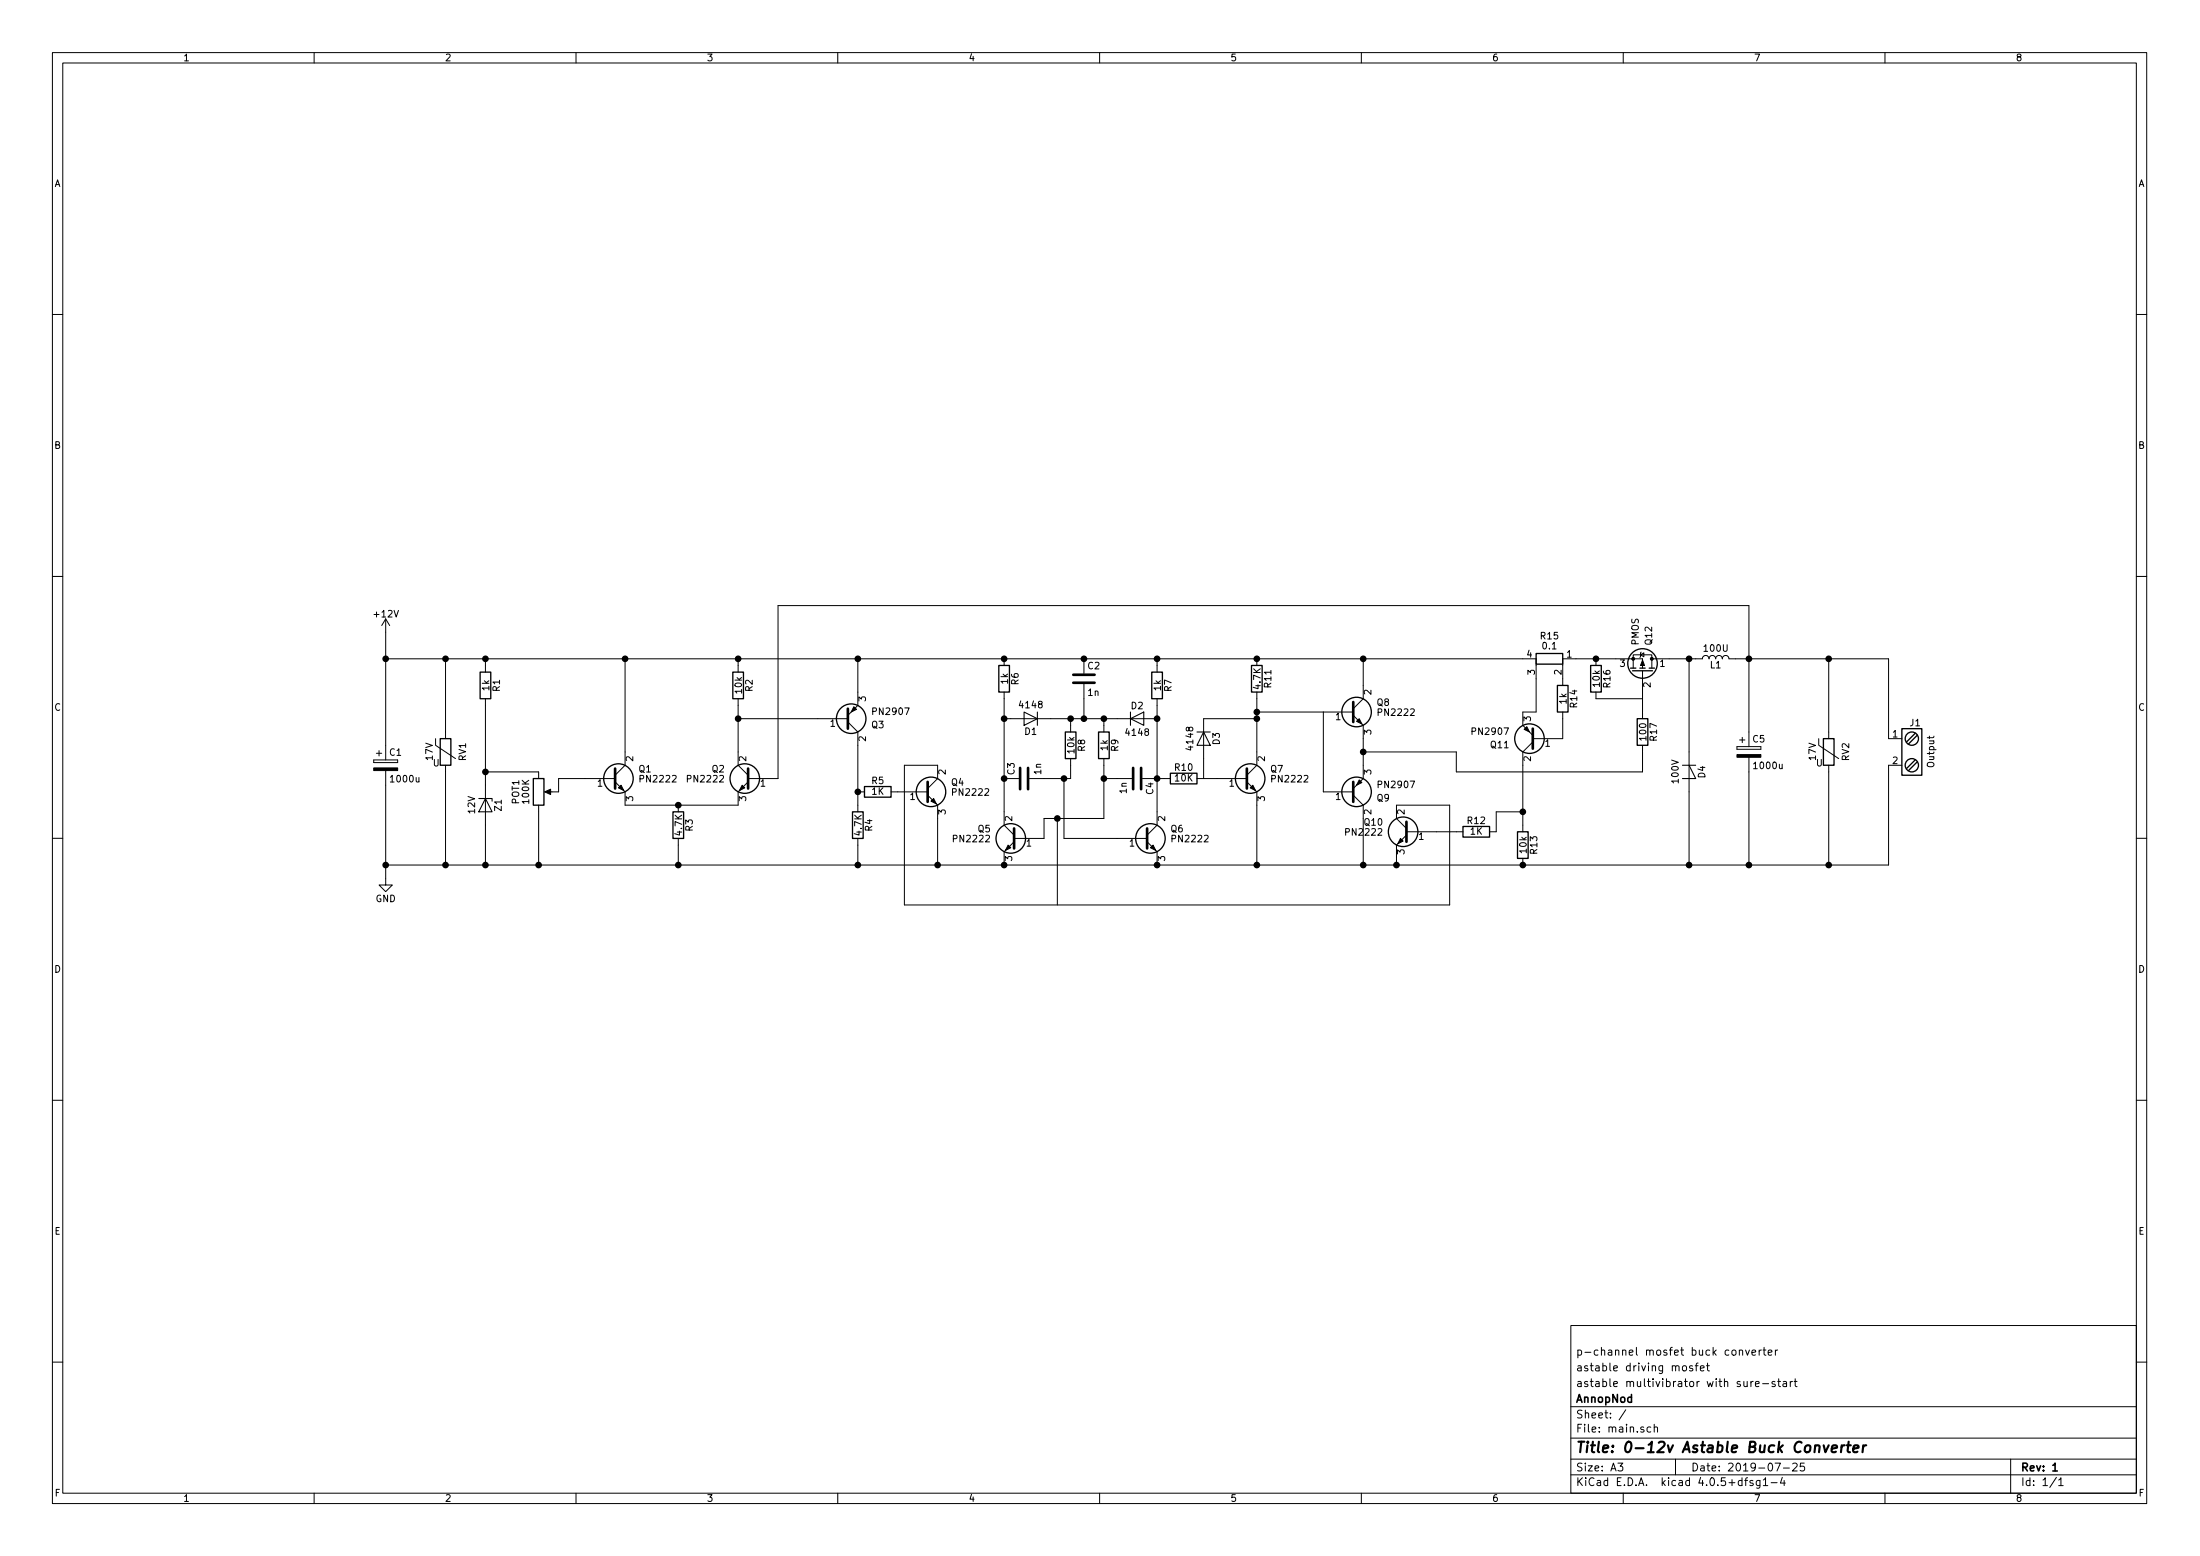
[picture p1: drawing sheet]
<svg xmlns="http://www.w3.org/2000/svg" width="420mm" height="297mm" viewBox="0 0 420 297" stroke-linecap="round" stroke-linejoin="round" font-family="sans-serif">
<g fill="none" stroke="#000" stroke-width=".19">
<path d="M10 10h400v277h-400zM12 12h396v273.1h-396zM60 10v2M110 10v2M160 10v2M210 10v2M260 10v2M310 10v2M360 10v2M10 60h2M408 60h2M10 110h2"/>
<path d="M73.7 118.1l-.8 1.3M73.7 118.1v27M73.7 118.1l.7 1.3M408 110h2M73.7 125.8h219.7v10.1h-2.6v2.6l1.9 1.9M85.1 125.8v15.2M92.7 125.8v2.5M92.7 133.4v31.7M119.4 125.8v20.3l-1.9 1.9M141 133.4v12.7l1.9 1.9M141 125.8v2.5M141 137.2h20.9"/>
<path d="M161.9 137.8l1.9 1.9v15.3M163.8 125.8v8.9l-1.9 1.9M191.8 137.2h29.2M191.8 125.8v1.2M191.8 132.1v25.4l1.9 1.9M204.5 137.2v2.5M207 125.8v2.8M207 130.6v6.6M210.8 137.2v2.5M221 125.8v2.5M221 133.4v24.1l-1.9 1.9M240 137.2h-10.1v11.4"/>
<path d="M240 132.1v14l-1.9 1.9M240 125.8v1.2M240 135.9h18.4M252.7 135.9v15.3h5.7M258.4 136.6l1.9 1.9v10.1l-1.9 1.9M260.3 125.8v7.6l-1.9 1.9M298.4 135.9v5.1h-5.7M304.8 125.8v1.2M304.8 132.1v1.3h8.9M313.3 125l.6-.4v.8zM313.4 124.5l-.2 1M313.7 127.5v-1.7h-15.3v5"/>
<path d="M313.7 128.1v9.1M315.5 125.8v-.8h-3.6v2.5M315.5 125.8h9.6a.63 .63 0 0 1 .7-.7 .63 .63 0 0 1 .6 .7 .63 .63 0 0 1 .6-.7 .63 .63 0 0 1 .7 .7 .63 .63 0 0 1 .6-.7 .63 .63 0 0 1 .6 .7 .63 .63 0 0 1 .7-.7 .63 .63 0 0 1 .6 .7h30.5v15.2h2.5M315.5 125.8v1.7M322.6 125.8v39.3M349.2 125.8v15.2M71.4 145.1v.5zM71.4 145.6h4.5zM71.4 145.1h4.5zM71.9 143.8h1M72.4 143.3v1M73.7 147.1v21.8h1.2l-1.2 1.3-1.3-1.3h1.3"/>
<path d="M75.9 145.1v.5zM83.2 141v1.3l3.8 2.5M85.1 146.1v19M92.7 147.4h10.2v1.2M102.9 153.7v11.4M117.5 149.3l1.9 1.9v2.5h21.6v-2.5l1.9-1.9M117.5 148.6h-10.8v2.6h-2.3M129.5 153.7v1.3M163.8 151.2h1.3M170.2 151.2h7M177.2 151.8l1.9 1.9v11.4M177.2 150.5l1.9-1.9v-2.5h-6.4v26.7h104.2v-19.1h-10.2v2.5l1.9 2"/>
<path d="M191.8 148.6h2.8M201.9 156.2v16.6M203.2 148.6v11.5h15.9M204.5 144.8v3.8h-7.9M210.8 144.8v11.4h-11.4v3.9h-5.7M210.8 148.6h5.4M218.2 148.6h5.3M228.6 148.6h9.5M238.1 149.3l1.9 1.9v13.9M258.4 151.8l1.9 1.9v11.4M268.6 159.4l-1.9 1.9v3.8M268.6 158.8h10.8"/>
<path d="M290.8 155h-5.1v3.8h-1.2M292.7 141.6l-1.9 1.9v15.3M313.7 142.3v5.1h-35.6v-3.9h-17.8M331.7 142.5v.5zM331.7 143h4.6zM331.7 142.5h4.6zM332.2 141.3h1M332.7 140.8v1M334 142.5v-26.9h-185.4v33h-5.7M334 144.6v20.5M336.3 142.5v.5zM347.3 141v1.3l3.9 2.5"/>
<path d="M349.2 146.1v19M363.2 146.1h-2.5v19h-287M368.5 140.5v.5M369.3 140.5l-.2 .3h-1M10 160h2M129.5 160.1v5M163.8 160.1v5M193.7 160.7l-1.9 1.9v2.5M219.1 160.7l1.9 1.9v2.5M290.8 163.9v1.2M408 160h2M10 210h2"/>
<path d="M408 210h2M300 253h108v32.1h-108zM332.2 257.8l.2-.1 .4 .1v.9M332.2 257.7v1M333.4 257.7l.3 1 .4-1M334.6 258.2l.7-.1v-.3l-.5-.1-.2 .2 .1 .7h.6M336 257.7v1M336.4 257.7l-.4 .3M336.7 257.7h.6M336.9 257.2v1.3l.4 .2M337.7 258.2l.7-.1v-.3l-.5-.1-.2 .2 .1 .7h.6M339.1 257.7v1"/>
<path d="M339.5 257.7l-.4 .3M10 260h2M300 278.5h108M300 274.5h108M300 268.5h108M309 279.3h.9l-.5 .6 .5 .1v.7l-.2 .1-.7-.1M310.5 269.1l-1.3 2M315.3 272.5l-.5-.1-.2 .3v.6l.2 .1 .5-.1M315.9 272.5l.2-.1 .4 .1 .1 .9M315.9 271.9v1.5M320 278.5v3M321.4 260.8l.2-.1 .4 .1 .1 .6-.1 .2-.4 .1-.2-.1z"/>
<path d="M323.2 260.8a.37 .37 0 0 0-.5 .1v.2l.5 .2 .1 .1-.2 .3-.4-.1M323.7 260.7h.6M324.3 260.2l-.3 .2v1.3M324.7 261.2l.8-.1-.1-.3-.4-.1-.3 .2 .1 .7h.6M325.9 260.7h.6M326.1 260.2v1.3l.4 .2M334.4 263.7v1M334.8 263.7l-.4 .3M335.3 264.2l.7-.1-.1-.3-.4-.1-.2 .2v.7h.6M336.6 264.1h1.2M339 263.8a.37 .37 0 0 0-.6 .1l.1 .2 .5 .2 .1 .1-.3 .3-.4-.1M339 279.3h1l-.6 1.5"/>
<path d="M339.5 263.7h.6M339.7 263.2v1.3l.4 .2M340.6 263.8h.5l.1 .9M341.2 264.1h-.5l-.2 .2 .2 .4 .5-.1M341.9 263.7v1M342.3 263.7l-.4 .3M342.4 279.5l.6-.2 .2 .4-.9 1.1h.9M342.6 263.7h.6M342.8 263.2v1.3l.4 .2M344.6 279.3h-.7l-.1 .7 .2-.1h.5l.2 .3-.1 .5-.2 .1-.6-.1M384 278.5v6.6M408 260h2"/>
<path d="M60 285.1v1.9M110 285.1v1.9M160 285.1v1.9M210 285.1v1.9M260 285.1v1.9M300 281.5h108M310 285.1v1.9M333.2 282.6h.6M333.8 282.1l-.4 .2v1.3M334.8 282.7a.37 .37 0 0 0-.6 .1l.1 .2 .5 .2v.1l-.2 .3-.4-.1M336.1 282.6v1.4l-.3 .1-.3-.1M336.1 282.7l-.4-.1-.3 .3 .1 .6 .2 .1 .4-.1"/>
<path d="M336.8 282.5l.4-.4v1.5M336.8 283.6h.8M338.3 283h1.1M340.4 282l-.4 1.1h1M340.6 280.2h1.1M340.7 282.6v1M360 285.1v1.9M392.7 282l-1.2 2M393.2 282.5l.4-.4v1.5M393.2 283.6h.8"/>
</g>
<path d="M392 280.8h.9" fill="none" stroke="#000" stroke-width=".3"/>
<path d="M349.8 276.6l1-.2v-.4l-.6-.1-.3 .3v.9l.1 .1 .6-.1M351.7 275.9l-.1 1.3M352.3 275.9l-.4 .1-.2 .3M352.7 275.9h.8M353.1 275.2l-.2 1.7v.2l.4 .1M353.9 276.6l1-.2v-.4l-.6-.1-.3 .3v.9l.2 .1 .5-.1M355.9 275.9l-.2 1.3M356.4 275.9l-.4 .1-.2 .3" fill="none" stroke="#000" stroke-width=".41"/>
<g fill="#000" stroke="#000" stroke-width=".19">
<path d="M163.1 134.9l.5 .5-1 .5zM259.1 137.7l.5-.5 .5 1zM291.1 139.2l.5-.5 .5 1zM313.7 126l.4 1h-.8zM71.4 146.6h4.5v.5h-4.5zM104 151.2l1.2-.5v1zM118.1 150.4l.5-.5 .5 1zM141.7 149.9l.5 .5-1 .5zM177.8 152.9l.5-.5 .5 1.1zM238.8 150.4l.5-.5 .5 1zM259.6 148.9l.5 .5-1 .5zM331.7 144.1h4.6v.5h-4.6z"/>
<path d="M192.5 161.3l.5 .5-1 .5zM219.7 161.8l.5-.5 .5 1zM267.5 160.1l.5 .5-1 .5z"/>
<circle cx="311.9" cy="125.8" r=".28"/>
<circle cx="315.5" cy="125.8" r=".28"/>
</g>
<g fill="none" stroke="#000" stroke-width=".25">
<path d="M91.7 128.3h2v5.1h-2zM140 128.3h2v5.1h-2zM190.8 127h2v5.1h-2zM203.5 139.7h2v5.1h-2zM209.8 139.7h2v5.1h-2zM220 128.3h2v5.1h-2zM239 127h2v5.1h-2zM293.4 124.8h5v2h-5zM297.4 130.8h2.1v5.1h-2.1zM303.8 127h2v5.1h-2zM311.4 127.5h1M311.8 128.1h3.8"/>
<path d="M312.7 137.2h2v5.1h-2zM313.2 127.5h1M315 127.5h1M363.2 139.1h3.8v8.9h-3.8zM365.8 140l-1.7 1.6M84.1 141h2v5.1h-2zM101.9 148.6h2v5.1h-2zM128.5 155h2.1v5.1h-2.1zM162.8 155h2v5.1h-2zM165.1 150.2h5.1v2h-5.1zM223.5 147.6h5.1v2h-5.1zM279.4 157.8h5.1v2h-5.1z"/>
<path d="M289.8 158.8h2v5.1h-2zM348.2 141h2.1v5.1h-2.1zM365.8 145.1l-1.7 1.6M366.1 145.5l-1.6 1.6M366.1 140.4l-1.6 1.6"/>
<circle cx="162.6" cy="137.2" r="2.82"/>
<circle cx="259.1" cy="135.9" r="2.82"/>
<circle cx="313.7" cy="126.7" r="2.82"/>
<circle cx="118.1" cy="148.6" r="2.82"/>
<circle cx="142.2" cy="148.6" r="2.82"/>
<circle cx="177.8" cy="151.2" r="2.82"/>
<circle cx="238.8" cy="148.6" r="2.82"/>
<circle cx="259.1" cy="151.2" r="2.82"/>
<circle cx="268" cy="158.8" r="2.82"/>
<circle cx="292.1" cy="141" r="2.82"/>
<circle cx="365.1" cy="146.1" r="1.27"/>
<circle cx="365.1" cy="141" r="1.27"/>
<circle cx="193" cy="160.1" r="2.82"/>
<circle cx="219.7" cy="160.1" r="2.82"/>
</g>
<path d="M195.6 135.9l2.5 1.3-2.5 1.3zM198.1 135.9v2.6M215.9 137.2l2.5-1.3v2.6zM215.9 135.9v2.6M228.6 139.7h2.5M229.9 139.7l1.2 2.6h-2.5zM91.4 152.4h2.6v.5M92.7 152.4l1.3 2.6h-2.6zM321.3 146.1h2.5M322.6 146.1l1.2 2.5h-2.5" fill="none" stroke="#000" stroke-width=".2"/>
<g fill="none" stroke="#000" stroke-width=".51">
<path d="M161.9 135.3v3.8M205 130.3h4M205 128.8h4M258.4 134v3.8M292.7 139.1v3.8M117.5 146.7v3.8M142.9 146.7v3.8M177.2 149.3v3.8M193.7 158.2v3.8M194.8 146.6v4.1M196.3 146.6v4.1M216.4 146.6v4.1"/>
<path d="M217.9 146.6v4.1M219.1 158.2v3.8M238.1 146.7v3.8M258.4 149.3v3.8M268.6 156.9v3.8"/>
</g>
<g fill="#000" stroke="#000" stroke-width=".25">
<circle cx="73.7" cy="125.8" r=".51"/>
<circle cx="85.1" cy="125.8" r=".51"/>
<circle cx="92.7" cy="125.8" r=".51"/>
<circle cx="119.4" cy="125.8" r=".51"/>
<circle cx="141" cy="125.8" r=".51"/>
<circle cx="141" cy="137.2" r=".51"/>
<circle cx="163.8" cy="125.8" r=".51"/>
<circle cx="191.8" cy="125.8" r=".51"/>
<circle cx="191.8" cy="137.2" r=".51"/>
<circle cx="204.5" cy="137.2" r=".51"/>
<circle cx="207" cy="125.8" r=".51"/>
<circle cx="207" cy="137.2" r=".51"/>
<circle cx="210.8" cy="137.2" r=".51"/>
<circle cx="221" cy="125.8" r=".51"/>
<circle cx="221" cy="137.2" r=".51"/>
<circle cx="240" cy="125.8" r=".51"/>
<circle cx="240" cy="135.9" r=".51"/>
<circle cx="240" cy="137.2" r=".51"/>
<circle cx="260.3" cy="125.8" r=".51"/>
<circle cx="304.8" cy="125.8" r=".51"/>
<circle cx="322.6" cy="125.8" r=".51"/>
<circle cx="334" cy="125.8" r=".51"/>
<circle cx="349.2" cy="125.8" r=".51"/>
<circle cx="92.7" cy="147.4" r=".51"/>
<circle cx="129.5" cy="153.7" r=".51"/>
<circle cx="163.8" cy="151.2" r=".51"/>
<circle cx="191.8" cy="148.6" r=".51"/>
<circle cx="201.9" cy="156.2" r=".51"/>
<circle cx="203.2" cy="148.6" r=".51"/>
<circle cx="210.8" cy="148.6" r=".51"/>
<circle cx="221" cy="148.6" r=".51"/>
<circle cx="260.3" cy="143.5" r=".51"/>
<circle cx="290.8" cy="155" r=".51"/>
<circle cx="73.7" cy="165.1" r=".51"/>
<circle cx="85.1" cy="165.1" r=".51"/>
<circle cx="92.7" cy="165.1" r=".51"/>
<circle cx="102.9" cy="165.1" r=".51"/>
<circle cx="129.5" cy="165.1" r=".51"/>
<circle cx="163.8" cy="165.1" r=".51"/>
<circle cx="179.1" cy="165.1" r=".51"/>
<circle cx="191.8" cy="165.1" r=".51"/>
<circle cx="221" cy="165.1" r=".51"/>
<circle cx="240" cy="165.1" r=".51"/>
<circle cx="260.3" cy="165.1" r=".51"/>
<circle cx="266.7" cy="165.1" r=".51"/>
<circle cx="290.8" cy="165.1" r=".51"/>
<circle cx="322.6" cy="165.1" r=".51"/>
<circle cx="334" cy="165.1" r=".51"/>
<circle cx="349.2" cy="165.1" r=".51"/>
</g>
<text font-size="2.8" x="301" y="277.3">Title: 0-12v Astable Buck Converter</text>
<g font-size="2.1">
<text x="301" y="261.8">astable driving mosfet</text>
<text x="301" y="258.8">p-channel mosfet buck converter</text>
<text x="301" y="267.8">AnnopNod</text>
<text x="301" y="264.8">astable multivibrator with sure-start</text>
<text x="301" y="273.5">File: main.sch</text>
<text x="301" y="270.8">Sheet: /</text>
<text x="301" y="280.9">Size: A3</text>
<text x="323" y="280.9">Date: 2019-07-25</text>
<text x="386" y="280.9">Rev: 1</text>
<text x="301" y="283.7">KiCad E.D.A. kicad 4.0.5+dfsg1-4</text>
<text x="386" y="283.7">Id: 1/1</text>
</g>
<g font-size="1.8">
<text x="35" y="11.7">1</text>
<text x="85" y="11.7">2</text>
<text x="135" y="11.7">3</text>
<text x="185" y="11.7">4</text>
<text x="235" y="11.7">5</text>
<text x="285" y="11.7">6</text>
<text x="335" y="11.7">7</text>
<text x="385" y="11.7">8</text>
<text x="10.4" y="35.7">A</text>
<text x="408.4" y="35.7">A</text>
<text x="10.4" y="85.7">B</text>
<text x="408.4" y="85.7">B</text>
<text x="71.6" y="117.8">+12V</text>
<text x="291.6" y="125.5">4</text>
<text x="294.3" y="122">R15</text>
<text x="294.7" y="123.9">0.1</text>
<text x="299.2" y="125.5">1</text>
<text x="313" y="123.2" transform="rotate(-90 313 123.2)">PMOS</text>
<text x="315.5" y="123" transform="rotate(-90 315.5 123)">Q12</text>
<text x="325.6" y="124.4">100U</text>
<text x="93.4" y="131.8" transform="rotate(-90 93.4 131.8)">1k</text>
<text x="95.5" y="132" transform="rotate(-90 95.5 132)">R1</text>
<text x="143.7" y="132" transform="rotate(-90 143.7 132)">R2</text>
<text x="192.5" y="130.5" transform="rotate(-90 192.5 130.5)">1k</text>
<text x="194.5" y="130.7" transform="rotate(-90 194.5 130.7)">R6</text>
<text x="207.8" y="127.7">C2</text>
<text x="221.7" y="131.8" transform="rotate(-90 221.7 131.8)">1k</text>
<text x="223.7" y="132" transform="rotate(-90 223.7 132)">R7</text>
<text x="240.7" y="131.4" transform="rotate(-90 240.7 131.4)">4.7K</text>
<text x="242.8" y="131.2" transform="rotate(-90 242.8 131.2)">R11</text>
<text x="293.1" y="128.8" transform="rotate(-90 293.1 128.8)">3</text>
<text x="298.2" y="128.8" transform="rotate(-90 298.2 128.8)">2</text>
<text x="305.5" y="131" transform="rotate(-90 305.5 131)">10k</text>
<text x="307.5" y="131.2" transform="rotate(-90 307.5 131.2)">R16</text>
<text x="309.4" y="127.3">3</text>
<text x="315.2" y="131.2" transform="rotate(-90 315.2 131.2)">2</text>
<text x="317" y="127.3">1</text>
<text x="326.6" y="127.6">L1</text>
<text x="10.4" y="135.7">C</text>
<text x="141.7" y="132.3" transform="rotate(-90 141.7 132.3)">10k</text>
<text x="165.4" y="133.9" transform="rotate(-90 165.4 133.9)">3</text>
<text x="166.9" y="136.5">PN2907</text>
<text x="194.9" y="135.2">4148</text>
<text x="207.8" y="132.8">1n</text>
<text x="216.1" y="135.4">D2</text>
<text x="255.1" y="137.5">1</text>
<text x="261.9" y="132.6" transform="rotate(-90 261.9 132.6)">2</text>
<text x="263" y="134.7">Q8</text>
<text x="263.4" y="136.6">PN2222</text>
<text x="292.4" y="137.7" transform="rotate(-90 292.4 137.7)">3</text>
<text x="299.2" y="134.4" transform="rotate(-90 299.2 134.4)">1k</text>
<text x="301.2" y="135" transform="rotate(-90 301.2 135)">R14</text>
<text x="408.4" y="135.7">C</text>
<text x="158.6" y="138.7">1</text>
<text x="165.4" y="141.5" transform="rotate(-90 165.4 141.5)">2</text>
<text x="166.5" y="139">Q3</text>
<text x="195.7" y="140.3">D1</text>
<text x="205.2" y="143.7" transform="rotate(-90 205.2 143.7)">10k</text>
<text x="207.2" y="143.4" transform="rotate(-90 207.2 143.4)">R8</text>
<text x="211.5" y="143.2" transform="rotate(-90 211.5 143.2)">1k</text>
<text x="213.6" y="143.4" transform="rotate(-90 213.6 143.4)">R9</text>
<text x="215.2" y="140.4">4148</text>
<text x="227.9" y="143" transform="rotate(-90 227.9 143)">4148</text>
<text x="232.9" y="142.1" transform="rotate(-90 232.9 142.1)">D3</text>
<text x="261.9" y="140.2" transform="rotate(-90 261.9 140.2)">3</text>
<text x="281.4" y="140.3">PN2907</text>
<text x="284.7" y="142.8">Q11</text>
<text x="295.1" y="142.5">1</text>
<text x="314.4" y="141.2" transform="rotate(-90 314.4 141.2)">100</text>
<text x="316.4" y="141.4" transform="rotate(-90 316.4 141.4)">R17</text>
<text x="334.8" y="141.7">C5</text>
<text x="361.5" y="140.8">1</text>
<text x="364.8" y="138.6">J1</text>
<text x="74.4" y="144.3">C1</text>
<text x="74.8" y="149.3">1000u</text>
<text x="82.6" y="145.1" transform="rotate(-90 82.6 145.1)">17V</text>
<text x="82.7" y="146.3">U</text>
<text x="89" y="145.2" transform="rotate(-90 89 145.2)">RV1</text>
<text x="120.9" y="145.3" transform="rotate(-90 120.9 145.3)">2</text>
<text x="122" y="147.4">Q1</text>
<text x="122.5" y="149.3">PN2222</text>
<text x="131.5" y="149.3">PN2222</text>
<text x="136" y="147.4">Q2</text>
<text x="142.5" y="145.3" transform="rotate(-90 142.5 145.3)">2</text>
<text x="166.5" y="149.7">R5</text>
<text x="180.6" y="147.8" transform="rotate(-90 180.6 147.8)">2</text>
<text x="181.7" y="150">Q4</text>
<text x="193.8" y="147.9" transform="rotate(-90 193.8 147.9)">C3</text>
<text x="198.8" y="147.8" transform="rotate(-90 198.8 147.8)">1n</text>
<text x="224.4" y="147.1">R10</text>
<text x="224.4" y="149.2">10K</text>
<text x="241.6" y="145.3" transform="rotate(-90 241.6 145.3)">2</text>
<text x="242.7" y="147.4">Q7</text>
<text x="243.1" y="149.3">PN2222</text>
<text x="261.9" y="147.8" transform="rotate(-90 261.9 147.8)">3</text>
<text x="292.4" y="145.3" transform="rotate(-90 292.4 145.3)">2</text>
<text x="320.6" y="149.4" transform="rotate(-90 320.6 149.4)">100V</text>
<text x="325.7" y="148.5" transform="rotate(-90 325.7 148.5)">D4</text>
<text x="335.2" y="146.8">1000u</text>
<text x="346.8" y="145.1" transform="rotate(-90 346.8 145.1)">17V</text>
<text x="346.8" y="146.3">U</text>
<text x="353.1" y="145.2" transform="rotate(-90 353.1 145.2)">RV2</text>
<text x="361.5" y="145.8">2</text>
<text x="369.4" y="146.4" transform="rotate(-90 369.4 146.4)">Output</text>
<text x="90.7" y="155.3" transform="rotate(-90 90.7 155.3)">12V</text>
<text x="95.8" y="154.7" transform="rotate(-90 95.8 154.7)">Z1</text>
<text x="99.1" y="153.5" transform="rotate(-90 99.1 153.5)">POT1</text>
<text x="101" y="153.3" transform="rotate(-90 101 153.3)">100K</text>
<text x="114.1" y="150.2">1</text>
<text x="120.9" y="152.9" transform="rotate(-90 120.9 152.9)">3</text>
<text x="142.5" y="152.9" transform="rotate(-90 142.5 152.9)">3</text>
<text x="145.2" y="150.2">1</text>
<text x="166.5" y="151.7">1K</text>
<text x="173.8" y="152.7">1</text>
<text x="180.6" y="155.5" transform="rotate(-90 180.6 155.5)">3</text>
<text x="182.1" y="151.9">PN2222</text>
<text x="215.2" y="151.4" transform="rotate(-90 215.2 151.4)">1n</text>
<text x="220.2" y="151.6" transform="rotate(-90 220.2 151.6)">C4</text>
<text x="234.8" y="150.2">1</text>
<text x="241.6" y="152.9" transform="rotate(-90 241.6 152.9)">3</text>
<text x="255.1" y="152.7">1</text>
<text x="261.9" y="155.5" transform="rotate(-90 261.9 155.5)">2</text>
<text x="263" y="153">Q9</text>
<text x="263.4" y="150.4">PN2907</text>
<text x="268.2" y="155.5" transform="rotate(-90 268.2 155.5)">2</text>
<text x="130.3" y="159.4" transform="rotate(-90 130.3 159.4)">4.7K</text>
<text x="132.3" y="158.6" transform="rotate(-90 132.3 158.6)">R3</text>
<text x="164.5" y="159.4" transform="rotate(-90 164.5 159.4)">4.7K</text>
<text x="166.6" y="158.6" transform="rotate(-90 166.6 158.6)">R4</text>
<text x="182.3" y="160.8">PN2222</text>
<text x="186.8" y="158.9">Q5</text>
<text x="193.3" y="156.7" transform="rotate(-90 193.3 156.7)">2</text>
<text x="196" y="161.6">1</text>
<text x="215.7" y="161.6">1</text>
<text x="222.5" y="156.7" transform="rotate(-90 222.5 156.7)">2</text>
<text x="223.6" y="158.9">Q6</text>
<text x="224.1" y="160.8">PN2222</text>
<text x="257.2" y="159.5">PN2222</text>
<text x="260.6" y="157.6">Q10</text>
<text x="271" y="160.3">1</text>
<text x="280.3" y="157.3">R12</text>
<text x="280.8" y="159.3">1K</text>
<text x="193.3" y="164.3" transform="rotate(-90 193.3 164.3)">3</text>
<text x="222.5" y="164.3" transform="rotate(-90 222.5 164.3)">3</text>
<text x="268.2" y="163.1" transform="rotate(-90 268.2 163.1)">3</text>
<text x="291.5" y="162.8" transform="rotate(-90 291.5 162.8)">10k</text>
<text x="293.6" y="163" transform="rotate(-90 293.6 163)">R13</text>
<text x="71.7" y="172.2">GND</text>
<text x="10.4" y="185.7">D</text>
<text x="408.4" y="185.7">D</text>
<text x="10.4" y="235.7">E</text>
<text x="408.4" y="235.7">E</text>
<text x="10.5" y="285.7">F</text>
<text x="35" y="286.7">1</text>
<text x="85" y="286.7">2</text>
<text x="135" y="286.7">3</text>
<text x="185" y="286.7">4</text>
<text x="235" y="286.7">5</text>
<text x="285" y="286.7">6</text>
<text x="335" y="286.7">7</text>
<text x="385" y="286.7">8</text>
<text x="408.5" y="285.7">F</text>
</g>
</svg>
